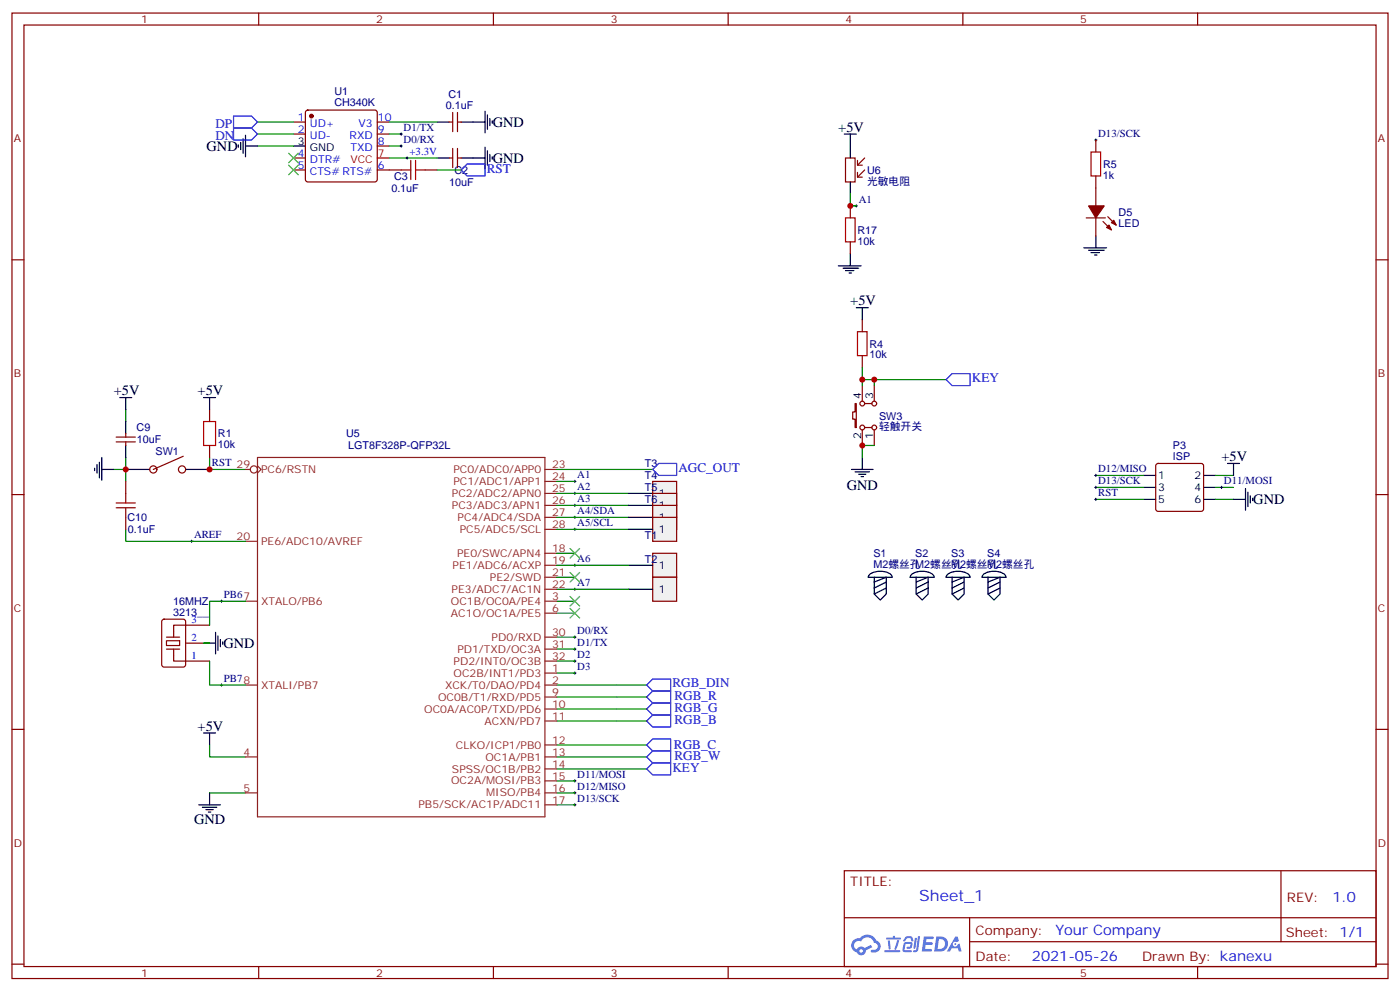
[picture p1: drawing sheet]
<svg xmlns="http://www.w3.org/2000/svg" width="412mm" height="292mm" viewBox="0 0 412 292" stroke-linecap="round" stroke-linejoin="round" font-family="sans-serif">
<g fill="none" stroke="#870000" stroke-width=".35">
<path d="M3.5 3.8h405.4v284.4h-405.4zM7.1 7.4h398.2v277.3h-398.2zM76.2 3.8v3.6M145.3 3.8v3.6M214.5 3.8v3.6M283.6 3.8v3.6M352.8 3.8v3.6M3.5 76.5h3.6M405.3 76.5h3.6M3.5 145.7h3.6M405.3 145.7h3.6M3.5 214.8h3.6"/>
<path d="M405.3 214.8h3.6M248.7 256.4h156.6v28.3h-156.6zM377.3 256.5v20.8M248.7 270.3h156.5M285.6 277.3h119.6M285.6 270.3v14.1M3.5 284h3.6M76.2 284.7v3.5M145.3 284.7v3.5M214.5 284.7v3.5M283.6 284.7v3.5M352.8 284.7v3.5"/>
<path d="M405.3 284h3.6"/>
</g>
<g fill="#5487ff">
<path d="M272.1 275.8h2.6l.3 .2-.1 .5-2 .1-.1 .9h1.6l.4 .4-.4 .4h-1.7l-.2 1.2h1.8l.3 .4-.2 .3-2.9 .1z"/>
<path d="M281.4 275.8h.7l.4 1.3-.7 .4a.74 .74 0 0 0-1.1 .3 .74 .74 0 0 0 .5 1 .74 .74 0 0 0 .9-.7l.5-.2 .7 2.3h-.9l-.2-.9h-1.9l-.5 .9h-.9z"/>
<path d="M269.5 276.2h.6l-.4 2.9a.31 .31 0 0 1-.3 .3 .31 .31 0 0 1-.3-.3z"/>
<path d="M270.4 275.7h.6l-.5 4a.89 .89 0 0 1-.7 .7 .89 .89 0 0 1-.9-.3l1-.5z"/>
<path d="M266.8 275.9l.6-.2 1.2 .1 .5 1.3-.6 .1-.4-.9-1 .1a.95 .95 0 0 1-1 .8l-.1-.2z"/>
<path d="M266.4 277.6l1.8-.2a1.04 1.04 0 0 1 .6 1.1 1.04 1.04 0 0 1-.8 .9h-.7a.29 .29 0 0 1-.3-.3 .29 .29 0 0 1 .3-.3h.7l.2-.8-1.4 .1-.4 1.7h1.9a.29 .29 0 0 1 .3 .4 .29 .29 0 0 1-.3 .2h-2l-.4-.3 .2-2.1z"/>
<path d="M260.5 279.8h4.4a.3 .3 0 0 1 .3 .3 .3 .3 0 0 1-.3 .3h-4.3z"/>
<path d="M264.3 276.9h.6l-.5 1.7a1.02 1.02 0 0 1-.7 1.1l-.2-.3z"/>
<path d="M261.5 277h.6l.3 2.3-.3 .3-.3-.2z"/>
<path d="M261.1 276.1h1.9l.2-.5h.5l-.1 .5h1.5a.29 .29 0 0 1 .3 .3 .29 .29 0 0 1-.3 .3h-3.9z"/>
<path d="M275.8 275.8l-.6 4.5h1.4a2.27 2.27 0 0 0 2.7-2.3 2.27 2.27 0 0 0-2.7-2.2zM276.6 276.6a1.5 1.5 0 0 1 1.8 1.5 1.5 1.5 0 0 1-1.9 1.4h-.3z"/>
<path d="M251.4 276.9a2.09 2.09 0 0 0 1 3.6 1.37 1.37 0 0 0 1.5 .8 1.37 1.37 0 0 0 1.1-1.4l2-.9-.5-.7-1.8 .9a1.4 1.4 0 0 0-2.3 .4 1.32 1.32 0 0 1-.6-1.8 1.32 1.32 0 0 1 1.9-.5 2.02 2.02 0 0 1 2-1.2 2.02 2.02 0 0 1 1.8 1.6 1.09 1.09 0 0 1 1.1 1.3 1.09 1.09 0 0 1-1.6 .7 .41 .41 0 0 0-.5 .4 .41 .41 0 0 0 .4 .4 1.89 1.89 0 0 0 2.4-1.1 1.89 1.89 0 0 0-1.2-2.4 2.98 2.98 0 0 0-5-.7l-1 .2zM253.2 280.1a.52 .52 0 0 1 1 0 .52 .52 0 0 1-1 0z"/>
<circle cx="281.4" cy="278" r=".28"/>
</g>
<g fill="none" stroke="#870000" stroke-width=".35">
<path d="M86.4 35.9h3.6M86.4 39.5h3.6M90.2 32.6l.5-.2h19.7l.5 .2 .2 .5v19.8l-.2 .5-.5 .2h-19.7l-.5-.2-.2-.5v-19.8zM111.1 35.9h3.6M111.1 39.5h3.6M132.3 35.9h1M133.3 33.1v5.7M134.8 33.1v5.7M134.8 35.9h1M86.4 46.5h3.6M86.4 50.1h3.6M111.1 50.1h7.1"/>
<path d="M111.1 43h3.6M125.2 50.1h3.6M132.3 46.5h1M133.3 43.7v5.7M134.8 43.7v5.7M134.8 46.5h1M249.1 46.5h2.8v7.1h-2.8zM252.6 47.2v1.4h1.4M252.6 50.8v1.4h1.4M254.7 46.5l-2.1 2.1M254.7 50.1l-2.1 2.1M322.8 41.2v3.6"/>
<path d="M322.8 51.8v8.8M250.5 60.6v3.6M250.5 71.2v3.6M320 64.2h5.6M322.8 64.2v5.3M324.9 65.2l2.5 2.5M326.3 63.8l2.5 2.5M34.2 130.1h5.7M34.2 128.7h5.7M37 127.7v1M37 130.1v1.1M54 134.4l-8.8 3.9"/>
<path d="M61.7 120.6v3.5M61.7 131.2v3.5M340.7 136.7l.4-.2h12.7l.5 .2 .2 .5v12.7l-.2 .5-.5 .2h-12.7l-.5-.2-.2-.5v-12.7zM37 141.8v3.5M37 152.4v3.5M47.9 182.6l.4-.2h5.7l.6 .4 .1 13-.5 .6-5.9 .1-.6-.5-.1-12.9zM49 188.7h3.9v1.4h-3.9zM49 187.6h3.9M49 191.2h3.9M51.2 191.2v3.5h10.5M54.7 189.4h7M61.7 184.1h-10.5v3.5"/>
<circle cx="45.2" cy="138.3" r="1.06"/>
<circle cx="53.6" cy="138.3" r="1.06"/>
</g>
<g fill="none" stroke="#000" stroke-width=".35">
<path d="M72.3 39.8v6.4M128.8 35.9h3.5M135.8 35.9h7.1M142.9 32.8v6.3M143.6 33.8v4.3M144.3 34.9v2.1M145 35.6v.7M248.7 39.5h3.5M250.5 39.5v7M70.2 42.7v.7M70.9 41.9v2.2M71.6 40.9v4.2"/>
<path d="M72.3 43h3.5M86.4 43h3.6M128.8 46.5h3.5M135.8 46.5h3.5M250.5 53.6v3.5M246.9 78.3h6.7M248.4 79h4.5M249.1 79.7h2.4M250.5 74.8v3.5M319.3 73h6.7M320.7 73.7h4.6M321.4 74.4h2.4"/>
<path d="M322.4 75.1h.7M322.8 69.5v3.5M250.1 80.4h.7M35.3 117.1h3.5M37 117.1v3.5M60 117.1h3.5M61.7 117.1v3.5M27.9 137.9v.7M28.6 136.8v2.5M29.3 136.1v4.6M30 138.3h3.5M30 134.7v6.7"/>
<path d="M37 138.3h7.1M37 124.1v3.6M37 131.2v3.5M54.7 138.3h7M361.6 136.5h3.5M363.4 136.5v3.5M336.9 140h3.5M336.9 143.5h3.5M336.9 147.1h3.5M354.5 140h3.6M354.5 143.5h3.6M354.5 147.1h3.6"/>
<path d="M363.4 147.1h3.5M366.9 143.9v6.3M367.6 145v4.2M368.3 146v2.1M369 146.7v.7M60 189.4h3.5M63.5 186.2v6.4M64.2 187.3v4.2M64.9 188.3v2.2M65.6 189.1v.7M60 215.9h3.5M61.7 215.9v3.5"/>
<path d="M58.6 237h6.3M59.6 237.7h4.3M60.7 238.4h2.1M61.4 239.1h.7M61.7 233.5v3.5"/>
</g>
<g fill="none" stroke="#008700" stroke-width=".35">
<path d="M75.8 35.9h10.6M75.8 39.5h10.6M114.7 35.9h14.1M114.7 39.5h3.5M75.8 43h10.6M114.7 43h3.5M114.7 46.5h14.1M250.5 57.1v3.5h1.7h-1.7M33.5 138.3h3.5M37 120.6v3.5M37 134.7v7.1M61.7 134.7v3.6h10.6"/>
<path d="M164 138.3h28.3M37 155.9v3.5h35.3M164 155.9h21.2M164 145.3h21.2M164 152.4h21.2M164 148.8h21.2M164 141.8h5.3M322.8 140h14.1M322.8 143.5h14.1M322.8 147.1h14.1M358.1 140h5.3M358.1 143.5h5.3"/>
<path d="M358.1 147.1h5.3M72.3 177.1h-10.6v7M164 173.5h21.2M164 166.5h21.2M164 177.1h5.3M164 170h5.3M164 162.9h5.3M60 189.4h1.7M61.7 194.7v7.1h10.6M164 180.6h5.3M164 198.2h5.3M164 194.7h5.3"/>
<path d="M164 191.2h5.3M164 187.6h5.3M61.7 219.4v3.5h10.6M164 219.4h26.5M164 212.3h26.5M164 208.8h26.5M164 205.3h26.5M164 201.8h26.5M61.7 233.5h10.6M164 222.9h26.5M164 233.5h5.3M164 237h5.3"/>
<path d="M164 230h5.3M164 226.4h26.5"/>
</g>
<path d="M118.2 50.1h2.8M121 47.2v5.7M122.4 47.2v5.7M122.4 50.1h2.8M321.4 44.8h2.8v7h-2.8zM249.1 64.2h2.8v7h-2.8zM60 124.1h3.5v7.1h-3.5zM34.2 149.5h5.7M34.2 148.1h5.7M37 145.3v2.8M37 149.5v2.9" fill="none" stroke="#a10000" stroke-width=".35"/>
<g fill="#870000" stroke="#870000" stroke-width=".35">
<path d="M326 67l.7-.7 .7 1.4z"/>
<path d="M327.4 65.6l.7-.7 .7 1.4z"/>
<path d="M320.7 60.6h4.6l-2.5 3.6z"/>
<circle cx="91.7" cy="34.2" r=".53"/>
</g>
<path d="M111.1 46.5h3.6" fill="none" stroke="#f00" stroke-width=".35"/>
<path d="M85 48.6l2.8 2.9M85 45.1l2.8 2.8M87.8 48.6l-2.8 2.9M87.8 45.1l-2.8 2.8M167.9 161.5l2.8 2.9M167.9 168.6l2.8 2.8M167.9 175.6l2.8 2.9M167.9 179.2l2.8 2.8M170.7 161.5l-2.8 2.9M170.7 168.6l-2.8 2.8M170.7 175.6l-2.8 2.9M170.7 179.2l-2.8 2.8" fill="none" stroke="#3c3" stroke-width=".35"/>
<g fill="none" stroke="#8c2424" stroke-width=".35">
<path d="M72.3 138.3h1.4M75.8 137.2l1.1 1.1-1.1 1M75.8 134.7h84.7v105.9h-84.7zM160.5 138.3h3.5M72.3 159.4h3.5M160.5 155.9h3.5M160.5 152.4h3.5M160.5 148.8h3.5M160.5 145.3h3.5M160.5 141.8h3.5M72.3 177.1h3.5M160.5 177.1h3.5"/>
<path d="M160.5 173.5h3.5M160.5 170h3.5M160.5 166.5h3.5M160.5 162.9h3.5M160.5 187.6h3.5M160.5 180.6h3.5M160.5 198.2h3.5M160.5 194.7h3.5M160.5 191.2h3.5M72.3 201.8h3.5M160.5 201.8h3.5M160.5 208.8h3.5"/>
<path d="M160.5 205.3h3.5M160.5 212.3h3.5M160.5 219.4h3.5M72.3 233.5h3.5M72.3 222.9h3.5M160.5 233.5h3.5M160.5 222.9h3.5M160.5 237h3.5M160.5 230h3.5M160.5 226.4h3.5"/>
<circle cx="74.8" cy="138.3" r="1.06"/>
</g>
<g fill="none" stroke="#000" stroke-width=".29">
<path d="M117.8 39.5h.7M118.2 39.1v.7M117.8 43h.7M118.2 42.7v.7M119.6 46.5h.7M119.9 46.2v.7M322.4 41.2h.7M322.8 40.9v.7M251.9 60.6h.7M252.2 60.3v.7M61.4 138.3h.7M61.7 137.9v.7"/>
<path d="M322.8 139.7v.7M56.1 159.4h.7M56.4 159.1v.7M169 155.9h.7M169 152.4h.7M169 148.8h.7M169 145.3h.7M169 141.8h.7M169.3 141.4v.7M169.3 145v.7M169.3 148.5v.7M169.3 152v.7"/>
<path d="M169.3 155.5v.7M322.4 140h.7M322.4 143.5h.7M322.4 147.1h.7M322.8 143.2v.7M322.8 146.7v.7M359.5 143.5h.7M359.8 143.2v.7M64.9 177.1h.7M65.3 176.7v.7M169 173.5h.7M169 166.5h.7"/>
<path d="M169.3 166.1v.7M169.3 173.2v.7M169 198.2h.7M169 194.7h.7M169 191.2h.7M169 187.6h.7M169.3 187.3v.7M169.3 190.8v.7M169.3 194.3v.8M169.3 197.9v.7M64.9 201.8h.7M65.3 201.4v.7"/>
<path d="M169 237h.7M169 233.5h.7M169 230h.7M169.3 229.6v.7M169.3 233.2v.7M169.3 236.7v.7"/>
</g>
<path d="M68.8 34.2h5.3l1.7 1.7-1.7 1.8h-5.3zM68.8 37.7h5.3l1.7 1.8-1.7 1.7h-5.3zM190.5 201.8l1.8-1.8h5.3v3.5h-5.3zM190.5 205.3l1.8-1.8h5.3v3.5h-5.3zM190.5 208.8l1.8-1.8h5.3v3.6h-5.3zM192.3 210.6h5.3v3.5h-5.3l-1.8-1.8zM192.3 217.6h5.3v3.6h-5.3l-1.8-1.8zM190.5 222.9l1.8-1.7h5.3v3.5h-5.3z" fill="none" stroke="#00f" stroke-width=".35"/>
<path d="M192.3 141.8h7v7h-7z" fill="#f0f0f0" stroke="#870000" stroke-width=".35"/>
<path d="M185.2 145.3h7.1" fill="none" stroke="#000" stroke-width=".35"/>
<path d="M192.3 145.3h7v7.1h-7z" fill="#f0f0f0" stroke="#870000" stroke-width=".35"/>
<path d="M185.2 148.8h7.1" fill="none" stroke="#000" stroke-width=".35"/>
<path d="M192.3 148.8h7v7.1h-7z" fill="#f0f0f0" stroke="#870000" stroke-width=".35"/>
<path d="M185.2 152.4h7.1" fill="none" stroke="#000" stroke-width=".35"/>
<path d="M192.3 152.4h7v7h-7z" fill="#f0f0f0" stroke="#870000" stroke-width=".35"/>
<path d="M185.2 155.9h7.1" fill="none" stroke="#000" stroke-width=".35"/>
<path d="M192.3 162.9h7v7.1h-7z" fill="#f0f0f0" stroke="#870000" stroke-width=".35"/>
<path d="M185.2 166.5h7.1" fill="none" stroke="#000" stroke-width=".35"/>
<path d="M192.3 170h7v7.1h-7z" fill="#f0f0f0" stroke="#870000" stroke-width=".35"/>
<g fill="none" stroke="#000" stroke-width=".35">
<path d="M139.3 46.5h3.6M142.9 43.4v6.3M143.6 44.4v4.2M144.3 45.5v2.1M145 46.2v.7M252.2 90.6h3.6M254 90.6v3.6M250.8 138.3h6.4M251.9 139h4.2M252.9 139.7h2.2M254 134.7v3.6M253.6 140.4h.8"/>
<path d="M185.2 173.5h7.1M256.1 169.2a5.6 5.6 0 0 1 6.4 0l.3 .8h-7zM257.5 170v4.9l1.8 1.8 1.8-1.8v-4.9l-3.6 1.4M261.1 173.2l-3.6 1.7M261.1 171.4l-3.6 1.8M268.5 169.2a5.6 5.6 0 0 1 6.3 0l.4 .8h-7.1zM269.9 170v4.9l1.7 1.8 1.8-1.8v-4.9l-3.5 1.4M273.4 173.2l-3.5 1.7M273.4 171.4l-3.5 1.8M279.1 169.2a5.6 5.6 0 0 1 6.3 0l.4 .8h-7.1zM280.5 170v4.9l1.7 1.8 1.8-1.8v-4.9l-3.5 1.4M284 173.2l-3.5 1.7"/>
<path d="M284 171.4l-3.5 1.8M289.6 169.2a5.6 5.6 0 0 1 6.4 0l.3 .8h-7zM291 170v4.9l1.8 1.8 1.8-1.8v-4.9l-3.6 1.4M294.6 173.2l-3.6 1.7M294.6 171.4l-3.6 1.8"/>
</g>
<path d="M135.8 50.1l1.8-1.8h5.3v3.5h-5.3zM280.5 110h5.3v3.6h-5.3l-1.8-1.8zM192.3 138.3l1.7-1.8h5.3v3.5h-5.3zM190.5 226.4l1.8-1.7h5.3v3.5h-5.3z" fill="none" stroke="#00f" stroke-width=".35"/>
<path d="M128.8 50.1h7M254 108.3v5.3M254 111.8h24.7M257.5 111.8v1.8M257.5 131.2h-3.5v3.5" fill="none" stroke="#008700" stroke-width=".35"/>
<g fill="none" stroke="#870000" stroke-width=".35">
<path d="M254 94.2v3.5M251.9 118.9h.3v7h-.3v-2.5h-.7v-2.1h.7zM254 104.7v3.6M254 113.6v4.5M254.7 118.9h2.1M257.5 113.6v4.5M254 126.6v4.6M254.7 125.9h2.1M257.5 126.6v4.6"/>
<circle cx="254" cy="118.9" r=".71"/>
<circle cx="257.5" cy="118.9" r=".71"/>
<circle cx="254" cy="125.9" r=".71"/>
<circle cx="257.5" cy="125.9" r=".71"/>
</g>
<path d="M252.6 97.7h2.8v7h-2.8z" fill="none" stroke="#a10000" stroke-width=".35"/>
<g fill="#c00">
<circle cx="37" cy="138.3" r=".88"/>
<circle cx="61.7" cy="138.3" r=".88"/>
<circle cx="250.5" cy="60.6" r=".88"/>
<circle cx="257.5" cy="111.8" r=".88"/>
<circle cx="254" cy="111.8" r=".88"/>
<circle cx="254" cy="131.2" r=".88"/>
</g>
<text font-size="4.6" fill="#00f" x="270.8" y="265.5">Sheet_1</text>
<g font-size="4.2">
<text x="145.2" y="37.4">GND</text>
<text x="246.9" y="38.8">+5V</text>
<text x="60.9" y="44.5">GND</text>
<text x="145.2" y="48">GND</text>
<text x="250.5" y="89.9">+5V</text>
<text x="33.5" y="116.4">+5V</text>
<text x="58.2" y="116.4">+5V</text>
<text x="359.8" y="135.8">+5V</text>
<text x="249.4" y="144.4">GND</text>
<text x="369.2" y="148.5">GND</text>
<text x="65.8" y="190.8">GND</text>
<text x="58.2" y="215.2">+5V</text>
<text x="57.1" y="242.7">GND</text>
</g>
<g font-size="4.2" fill="#00f">
<text x="392.5" y="265.7">1.0</text>
<text x="310.9" y="275.3">Your Company</text>
<text x="304" y="283.1">2021-05-26</text>
</g>
<g font-size="3.9" fill="#00f">
<text x="63.5" y="37.6">DP</text>
<text x="63.5" y="41.3">DN</text>
<text x="143.4" y="50.9">RST</text>
<text x="286.3" y="112.6">KEY</text>
<text x="199.9" y="138.9">AGC_OUT</text>
<text x="198.1" y="202.5">RGB_DIN</text>
<text x="198.7" y="206.1">RGB_R</text>
<text x="198.7" y="209.6">RGB_G</text>
<text x="198.7" y="213.1">RGB_B</text>
<text x="198.5" y="220.6">RGB_C</text>
<text x="198.1" y="227.2">KEY</text>
<text x="198.7" y="223.7">RGB_W</text>
</g>
<g font-size="3.9" fill="#800">
<text x="250.5" y="261">TITLE:</text>
<text x="379.1" y="265.7">REV:</text>
<text x="287.4" y="275.2">Company:</text>
<text x="378.7" y="275.8">Sheet: 1/1</text>
<text x="287.4" y="282.9">Date:</text>
<text x="336.4" y="283">Drawn By: kanexu</text>
</g>
<g font-size="3.2" fill="#800">
<text x="41.6" y="6.8">1</text>
<text x="110.8" y="6.8">2</text>
<text x="179.9" y="6.8">3</text>
<text x="249.1" y="6.8">4</text>
<text x="318.2" y="6.8">5</text>
<text x="4.1" y="41.9">A</text>
<text x="405.9" y="41.9">A</text>
<text x="4.1" y="111.1">B</text>
<text x="405.9" y="111.1">B</text>
<text x="4.1" y="180.2">C</text>
<text x="405.9" y="180.2">C</text>
<text x="4.1" y="249.4">D</text>
<text x="405.9" y="249.4">D</text>
<text x="41.6" y="287.7">1</text>
<text x="110.8" y="287.7">2</text>
<text x="179.9" y="287.7">3</text>
<text x="249.1" y="287.7">4</text>
<text x="318.2" y="287.7">5</text>
</g>
<g font-size="3.2" fill="#000080">
<text x="98.5" y="28">U1</text>
<text x="132.1" y="28.9">C1</text>
<text x="98.5" y="31.2">CH340K</text>
<text x="131.3" y="32.1">0.1uF</text>
<text x="118.9" y="38.6">D1/TX</text>
<text x="323.5" y="40.4">D13/SCK</text>
<text x="118.9" y="42.1">D0/RX</text>
<text x="116.1" y="52.9">C3</text>
<text x="133.9" y="51.2">C2</text>
<text x="255.4" y="51.2">U6</text>
<text x="324.9" y="52.6">1k</text>
<text x="324.9" y="49.4">R5</text>
<text x="115.3" y="56.5">0.1uF</text>
<text x="132.3" y="54.8">10uF</text>
<text x="252.9" y="59.8">A1</text>
<text x="255.4" y="54.4">光敏电阻</text>
<text x="329.5" y="63.6">D5</text>
<text x="252.6" y="68.8">R17</text>
<text x="329.5" y="66.7">LED</text>
<text x="252.6" y="72">10k</text>
<text x="256.1" y="105.5">10k</text>
<text x="256.1" y="102.4">R4</text>
<text x="258.9" y="123.6">SW3</text>
<text x="40.2" y="127">C9</text>
<text x="40.3" y="130.6">10uF</text>
<text x="64.2" y="132">10k</text>
<text x="64.2" y="128.8">R1</text>
<text x="102" y="128.8">U5</text>
<text x="258.9" y="126.7">轻触开关</text>
<text x="45.8" y="134.1">SW1</text>
<text x="62.4" y="137.4">RST 29</text>
<text x="102.5" y="132.3">LGT8F328P-QFP32L</text>
<text x="190" y="137.6">T3</text>
<text x="345.5" y="135.4">ISP</text>
<text x="345.5" y="132.2">P3</text>
<text x="170" y="140.9">A1</text>
<text x="190" y="141.2">T4</text>
<text x="323.5" y="139.1">D12/MISO</text>
<text x="323.5" y="142.7">D13/SCK</text>
<text x="360.5" y="142.7">D11/MOSI</text>
<text x="170" y="148">A3</text>
<text x="170" y="144.4">A2</text>
<text x="190" y="144.7">T5</text>
<text x="190" y="148.2">T6</text>
<text x="323.5" y="146.2">RST</text>
<text x="37.5" y="153.5">C10</text>
<text x="170" y="155">A5/SCL</text>
<text x="170" y="151.5">A4/SDA</text>
<text x="37.7" y="157">0.1uF</text>
<text x="57.1" y="158.5">AREF</text>
<text x="190" y="158.8">T1</text>
<text x="170" y="165.6">A6</text>
<text x="190" y="165.9">T2</text>
<text x="257.3" y="167.2">M2螺丝孔</text>
<text x="257.3" y="164">S1</text>
<text x="269.6" y="167.2">M2螺丝孔</text>
<text x="269.6" y="164">S2</text>
<text x="280.2" y="167.2">M2螺丝孔</text>
<text x="280.2" y="164">S3</text>
<text x="290.8" y="167.2">M2螺丝孔</text>
<text x="290.8" y="164">S4</text>
<text x="170" y="172.6">A7</text>
<text x="51" y="178.2">16MHZ</text>
<text x="66" y="176.2">PB67</text>
<text x="51" y="181.3">3213__</text>
<text x="170" y="190.3">D1/TX</text>
<text x="170" y="186.8">D0/RX</text>
<text x="170" y="197.3">D3</text>
<text x="170" y="193.8">D2</text>
<text x="66" y="200.9">PB78</text>
<text x="170" y="232.6">D12/MISO</text>
<text x="170" y="229.1">D11/MOSI</text>
<text x="170" y="236.1">D13/SCK</text>
</g>
<g font-size="3.2" fill="#00f">
<text x="87.8" y="35.6">1</text>
<text x="111.3" y="35.6">10</text>
<text x="87.8" y="39.1">2</text>
<text x="91.3" y="37.4">UD+</text>
<text x="91.3" y="40.9">UD-</text>
<text x="103" y="40.9">RXD</text>
<text x="105.6" y="37.4">V3</text>
<text x="111.3" y="39.1">9</text>
<text x="87.8" y="46.2">4</text>
<text x="91.3" y="47.9">DTR#</text>
<text x="103.2" y="44.4">TXD</text>
<text x="111.3" y="42.7">8</text>
<text x="120.6" y="45.6">+3.3V</text>
<text x="87.8" y="49.7">5</text>
<text x="91.3" y="51.5">CTS# RTS#</text>
<text x="111.3" y="49.7">6</text>
<text x="56.4" y="183.4">3</text>
<text x="56.4" y="188.7">2</text>
<text x="56.4" y="194">1</text>
</g>
<g font-size="3.2">
<text x="87.8" y="42.7">3</text>
<text x="91.3" y="44.4">GND</text>
<text x="253.6" y="117.4" transform="rotate(-90 253.6 117.4)">4</text>
<text x="257.2" y="117.4" transform="rotate(-90 257.2 117.4)">3</text>
<text x="253.6" y="129.3" transform="rotate(-90 253.6 129.3)">2</text>
<text x="257.2" y="129.3" transform="rotate(-90 257.2 129.3)">1</text>
<text x="341.1" y="141.1">1</text>
<text x="351.8" y="141.1">2</text>
<text x="194" y="146.4">1</text>
<text x="194" y="149.9">1</text>
<text x="341.1" y="144.6">3</text>
<text x="341.1" y="148.1">5</text>
<text x="351.8" y="144.6">4</text>
<text x="351.8" y="148.1">6</text>
<text x="194" y="153.4">1</text>
<text x="194" y="157">1</text>
<text x="194" y="167.5">1</text>
<text x="194" y="174.6">1</text>
</g>
<g font-size="3.2" fill="#f00">
<text x="103.2" y="47.9">VCC</text>
<text x="111.3" y="46.2">7</text>
</g>
<g font-size="3.2" fill="#8d2323">
<text x="162.6" y="137.9">23</text>
<text x="76.9" y="139.3">PC6/RSTN</text>
<text x="133.6" y="142.8">PC1/ADC1/APP1</text>
<text x="133.6" y="139.3">PC0/ADC0/APP0</text>
<text x="162.6" y="141.4">24</text>
<text x="133.1" y="149.9">PC3/ADC3/APN1</text>
<text x="133.1" y="146.4">PC2/ADC2/APN0</text>
<text x="162.6" y="148.5">26</text>
<text x="162.6" y="145">25</text>
<text x="134.8" y="153.4">PC4/ADC4/SDA</text>
<text x="162.6" y="155.5">28</text>
<text x="162.6" y="152">27</text>
<text x="69.7" y="159.1">20</text>
<text x="76.9" y="160.5">PE6/ADC10/AVREF</text>
<text x="135.4" y="157">PC5/ADC5/SCL</text>
<text x="133.3" y="167.5">PE1/ADC6/ACXP</text>
<text x="134.6" y="164">PE0/SWC/APN4</text>
<text x="162.6" y="166.1">19</text>
<text x="162.6" y="162.6">18</text>
<text x="144.3" y="171.1">PE2/SWD</text>
<text x="162.6" y="173.2">22</text>
<text x="162.6" y="169.7">21</text>
<text x="76.9" y="178.1">XTALO/PB6</text>
<text x="132.8" y="178.1">OC1B/OC0A/PE4</text>
<text x="133" y="174.6">PE3/ADC7/AC1N</text>
<text x="162.6" y="176.7">3</text>
<text x="132.8" y="181.6">AC1O/OC1A/PE5</text>
<text x="162.6" y="180.2">6</text>
<text x="144.8" y="188.7">PD0/RXD</text>
<text x="162.6" y="187.3">30</text>
<text x="162.6" y="190.8">31</text>
<text x="133.6" y="195.8">PD2/INT0/OC3B</text>
<text x="134.7" y="192.2">PD1/TXD/OC3A</text>
<text x="162.6" y="197.9">1</text>
<text x="162.6" y="194.3">32</text>
<text x="76.9" y="202.8">XTALI/PB7</text>
<text x="131.1" y="202.8">XCK/T0/DAO/PD4</text>
<text x="133.6" y="199.3">OC2B/INT1/PD3</text>
<text x="162.6" y="201.4">2</text>
<text x="125" y="209.9">OC0A/AC0P/TXD/PD6</text>
<text x="129.1" y="206.3">OC0B/T1/RXD/PD5</text>
<text x="162.6" y="208.5">10</text>
<text x="162.6" y="204.9">9</text>
<text x="142.7" y="213.4">ACXN/PD7</text>
<text x="162.6" y="212">11</text>
<text x="134.3" y="220.5">CLKO/ICP1/PB0</text>
<text x="162.6" y="219">12</text>
<text x="71.7" y="222.6">4</text>
<text x="133.1" y="227.5">SPSS/OC1B/PB2</text>
<text x="143" y="224">OC1A/PB1</text>
<text x="162.6" y="226.1">14</text>
<text x="162.6" y="222.6">13</text>
<text x="71.7" y="233.2">5</text>
<text x="132.9" y="231">OC2A/MOSI/PB3</text>
<text x="162.6" y="233.2">16</text>
<text x="162.6" y="229.6">15</text>
<text x="123.3" y="238.1">PB5/SCK/AC1P/ADC11</text>
<text x="143.2" y="234.6">MISO/PB4</text>
<text x="162.6" y="236.7">17</text>
</g>
</svg>
